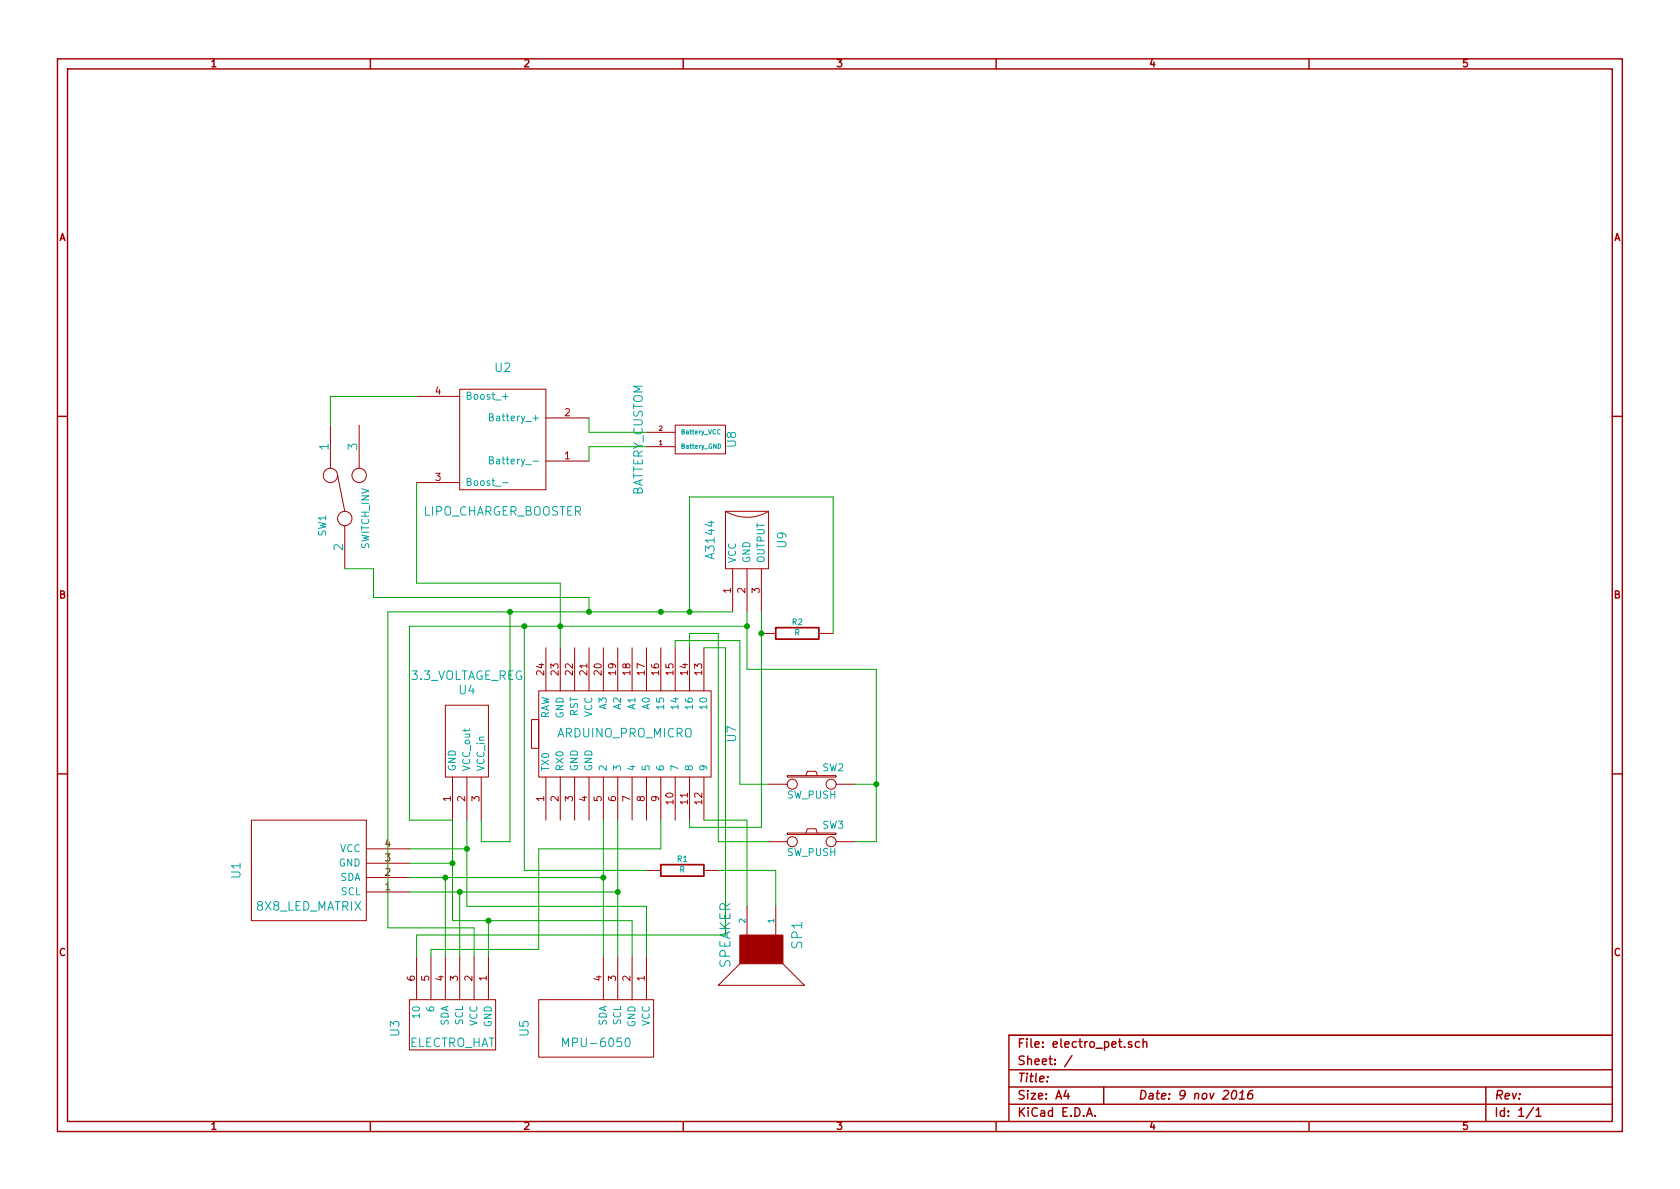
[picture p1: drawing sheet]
<svg xmlns="http://www.w3.org/2000/svg" width="297mm" height="210mm" viewBox="0 0 297 210" stroke-linecap="round" stroke-linejoin="round" font-family="sans-serif">
<g fill="none" stroke="#a00000" stroke-width=".25">
<path d="M10.2 10.4h276.6v189.7h-276.6zM11.9 12.2h273.2v186.1h-273.2zM65.5 10.4v1.8M120.8 10.4v1.8M176.1 10.4v1.8M231.4 10.4v1.8M10.2 73.6h1.7M285.1 73.6h1.7M10.2 136.8h1.7M285.1 136.8h1.7M65.5 198.3v1.8M120.8 198.3v1.8"/>
<path d="M176.1 198.3v1.8M178.4 189.2h106.7M178.4 195.3h106.7M178.4 192.2h106.7M185.2 190.4v.1M188.5 192.8l-.4 1h1M188.8 193.3v1.1M189.5 186.7l-1.3 1.9M192.1 197.4l.5-1.5 .5 1.5M192.3 197h.7M193.6 197.3v.1M195.1 192.2v3.1"/>
<path d="M200.1 184.3l-.4-.1-.2 .2 .1 .2 .5 .2v.3h-.6M201.5 184.3a.48 .48 0 0 0-.7 0v.8l.2 .1 .5-.1M202.1 184.3h.1a.36 .36 0 0 1 .6 .1v.8M202.1 183.7v1.5M218 193l.3-.2a.88 .88 0 0 1-.3 1.6l-.2-.3a1.19 1.19 0 0 1 .2-1.1zM219.1 194.4h.9M219.2 193.3l.5-.5-.1 1.6M221.5 192.8a.72 .72 0 0 0-.9 .7v.6l.3 .3 .5-.2 .1-.6a.49 .49 0 0 0-.9 .1M231.4 198.3v1.8M262.7 192.2v6.1M271.1 195.8l-1.3 2M271.6 196.3l.4-.4v1.5"/>
<path d="M271.6 197.4h.9M285.1 183.1h-106.7v15.2"/>
</g>
<path d="M137.2 111h7.6v2h-7.6zM116.8 152.9h7.7v2h-7.7z" fill="none" stroke="#a00000" stroke-width=".3"/>
<g fill="none" stroke="#a00000" stroke-width=".18">
<path d="M58.4 75.2v7.6M63.5 75.2v7.6M73.7 70.1h7.6M81.3 68.8h15.2v17.8h-15.2zM96.5 73.9h7.6M114.3 79h5.1M114.3 76.4h5.1M119.4 75.2h8.9v5.1h-8.9zM59.7 84.1l1.3 6.3M61 93v7.6M73.7 85.3h7.6M96.5 81.5h7.6"/>
<path d="M128.3 90.4v10.2h7.6v-10.2M128.3 90.4h7.6M128.3 90.4a7.4 7.4 0 0 0 7.6 0M96.5 114.5v7.7M99.1 114.5v7.7M101.6 114.5v7.7M104.1 114.5v7.7M106.7 114.5v7.7M109.2 114.5v7.7M111.8 114.5v7.7M114.3 114.5v7.7M116.8 114.5v7.7"/>
<path d="M119.4 114.5v7.7M121.9 114.5v7.7M124.5 114.5v7.7M129.5 100.6v7.6M132.1 100.6v7.6M134.6 112h2.6M134.6 100.6v7.6M144.8 112h2.5M78.7 124.7h7.7v12.7h-7.7zM80 137.4v7.6M82.5 137.4v7.6M85.1 137.4v7.6"/>
<path d="M94 127.2h1.2v5.1h-1.2zM95.2 122.2h30.5v15.2h-30.5zM96.5 137.4v7.6M99.1 137.4v7.6M101.6 137.4v7.6M104.1 137.4v7.6M106.7 137.4v7.6M109.2 137.4v7.6M111.8 137.4v7.6M114.3 137.4v7.6M116.8 137.4v7.6M119.4 137.4v7.6"/>
<path d="M121.9 137.4v7.6M124.5 137.4v7.6M135.9 138.7h3.3M139.2 137.2h8.6v.2h-8.6zM142.5 137.2l.2-.8h1.6l.2 .8M147.8 138.7h3.3M44.4 145h20.4v17.8h-20.4zM64.8 157.7h7.6M64.8 155.2h7.6M64.8 152.6h7.6M64.8 150.1h7.6M114.3 153.9h2.5"/>
<path d="M124.5 153.9h2.5M135.9 148.8h3.3M139.2 147.3h8.6v.3h-8.6zM142.5 147.3l.2-.7h1.6l.2 .7M147.8 148.8h3.3M72.4 176.8h15.2v8.9h-15.2zM73.7 169.2v7.6M76.2 169.2v7.6M78.7 169.2v7.6M81.3 169.2v7.6M83.8 169.2v7.6M86.4 169.2v7.6"/>
<path d="M95.2 176.8h20.4v10.1h-20.4zM106.7 169.2v7.6M109.2 169.2v7.6M111.8 169.2v7.6M114.3 169.2v7.6M130.8 170.4l-3.8 3.8h15.2l-3.8-3.8M132.1 160.3v5M137.2 160.3v5"/>
<circle cx="58.4" cy="84.1" r="1.27"/>
<circle cx="61" cy="91.7" r="1.27"/>
<circle cx="63.5" cy="84.1" r="1.27"/>
<circle cx="140.1" cy="138.7" r=".89"/>
<circle cx="146.9" cy="138.7" r=".89"/>
<circle cx="140.1" cy="148.8" r=".89"/>
<circle cx="146.9" cy="148.8" r=".89"/>
</g>
<path d="M86.5 73.8l.6-.1 .1-.2-.1-.2-.6-.2v1.3h.5l.2-.1v-.3l-.2-.2M88.9 70.1h.9M127 78.5a.4 .4 0 0 1 .4 .4 .4 .4 0 0 1-.4 .4zM127.3 76a.35 .35 0 0 0-.5 .4 .35 .35 0 0 0 .5 .3M86.5 81.4l.6-.1 .1-.2-.1-.2-.6-.1v1.2h.5l.2-.1v-.3l-.2-.2M88.9 85.4h.9M99.5 185.1v-1.5l.5 1.1 .5-1.1v1.5M110.7 183.7l.2-.1a.86 .86 0 0 1 .5 .7 .86 .86 0 0 1-.4 .8 .81 .81 0 0 1-.3-1.4z" fill="none" stroke="#00a0a0" stroke-width=".18"/>
<path d="M130.8 165.3h7.6v5.1h-7.6z" fill="#a00000" stroke="#a00000" stroke-width=".18"/>
<g fill="none" stroke="#00a000" stroke-width=".18">
<path d="M73.7 70.1h-15.3v5.1M104.1 73.9v2.5h10.2M114.3 79h-10.2v2.5M73.7 85.3v17.8h25.4v11.4M61 100.6h5v5.1h38.1v2.5M90.2 108.2v40.6h-5.1v-3.8M92.7 110.7v43.2h21.6M119.4 114.5v-1.2h11.4v25.4h5.1M121.9 108.2v-20.3h25.4v24.1M121.9 114.5v-2.5h5.1v36.8h8.9M124.5 114.5h3.8v50.8h-54.6v3.9M129.5 108.2h-60.9v55.9h15.2v5.1"/>
<path d="M132.1 108.2v10.2h22.8v30.4h-3.8M132.1 110.7h-59.7v34.3h7.6v17.8h31.8v6.4M134.6 108.2v38.1h-12.7v-1.3M151.1 138.7h3.8M72.4 152.6h7.6M72.4 150.1h10.1M72.4 155.2h34.3M72.4 157.7h36.8M78.7 155.2v14M81.3 157.7v11.5M82.5 145v15.3h31.8v8.9M106.7 145v24.2"/>
<path d="M109.2 145v24.2M116.8 145v5.1h-21.6v17.8h-19v1.3M124.5 145h7.6v15.3M127 153.9h10.2v6.4M86.4 162.8v6.4"/>
</g>
<g fill="#00a000" stroke="#00a000" stroke-width=".25">
<circle cx="121.9" cy="108.2" r=".41"/>
<circle cx="134.6" cy="112" r=".41"/>
<circle cx="99.1" cy="110.7" r=".41"/>
<circle cx="92.7" cy="110.7" r=".41"/>
<circle cx="90.2" cy="108.2" r=".41"/>
<circle cx="80" cy="152.6" r=".41"/>
<circle cx="82.5" cy="150.1" r=".41"/>
<circle cx="106.7" cy="155.2" r=".41"/>
<circle cx="109.2" cy="157.7" r=".41"/>
<circle cx="86.4" cy="162.8" r=".41"/>
<circle cx="104.1" cy="108.2" r=".41"/>
<circle cx="116.8" cy="108.2" r=".41"/>
<circle cx="154.9" cy="138.7" r=".41"/>
<circle cx="132.1" cy="110.7" r=".41"/>
<circle cx="81.3" cy="157.7" r=".41"/>
<circle cx="78.7" cy="155.2" r=".41"/>
</g>
<g font-size="2.5" fill="#00a0a0">
<text x="141.9" y="167.7" transform="rotate(-90 141.9 167.7)">SP1</text>
<text x="129.2" y="171.3" transform="rotate(-90 129.2 171.3)">SPEAKER</text>
</g>
<g font-size="2.1" fill="#00a0a0">
<text x="87.6" y="65.9">U2</text>
<text x="58.2" y="79.6" transform="rotate(-90 58.2 79.6)">1</text>
<text x="63.2" y="79.6" transform="rotate(-90 63.2 79.6)">3</text>
<text x="130.2" y="79.1" transform="rotate(-90 130.2 79.1)">U8</text>
<text x="113.7" y="87.9" transform="rotate(-90 113.7 87.9)">BATTERY_CUSTOM</text>
<text x="74.6" y="91.3">LIPO_CHARGER_BOOSTER</text>
<text x="60.7" y="97.4" transform="rotate(-90 60.7 97.4)">2</text>
<text x="126.4" y="98.6" transform="rotate(-90 126.4 98.6)">A3144</text>
<text x="139.1" y="96.8" transform="rotate(-90 139.1 96.8)">U9</text>
<text x="72.5" y="120.3">3.3_VOLTAGE_REG</text>
<text x="81.2" y="122.9">U4</text>
<text x="98.5" y="130.5">ARDUINO_PRO_MICRO</text>
<text x="130.2" y="131.1" transform="rotate(-90 130.2 131.1)">U7</text>
<text x="42.6" y="155.3" transform="rotate(-90 42.6 155.3)">U1</text>
<text x="45.4" y="161.1">8X8_LED_MATRIX</text>
<text x="70.7" y="183.2" transform="rotate(-90 70.7 183.2)">U3</text>
<text x="72.2" y="185.2">ELECTRO_HAT</text>
<text x="93.5" y="183.2" transform="rotate(-90 93.5 183.2)">U5</text>
<text x="100.4" y="185.2">MPU-6050</text>
</g>
<g font-size="2.1" fill="#a00000">
<text x="179.9" y="185.4">File: electro_pet.sch</text>
<text x="179.9" y="191.5">Title:</text>
<text x="179.9" y="188.4">Sheet: /</text>
<text x="179.9" y="197.6">KiCad E.D.A.</text>
<text x="179.9" y="194.5">Size: A4</text>
<text x="201.2" y="194.5">Date: 9 nov 2016</text>
<text x="264.2" y="194.5">Rev:</text>
<text x="264.2" y="197.6">Id: 1/1</text>
</g>
<g font-size="1.8" fill="#a00000">
<text x="37.3" y="11.9">1</text>
<text x="92.7" y="11.9">2</text>
<text x="148" y="11.9">3</text>
<text x="203.3" y="11.9">4</text>
<text x="258.6" y="11.9">5</text>
<text x="10.4" y="42.7">A</text>
<text x="285.3" y="42.7">A</text>
<text x="77" y="69.8">4</text>
<text x="99.8" y="73.7">2</text>
<text x="99.8" y="81.3">1</text>
<text x="77" y="85.1">3</text>
<text x="10.4" y="105.9">B</text>
<text x="129.3" y="104.9" transform="rotate(-90 129.3 104.9)">1</text>
<text x="131.8" y="104.9" transform="rotate(-90 131.8 104.9)">2</text>
<text x="134.4" y="104.9" transform="rotate(-90 134.4 104.9)">3</text>
<text x="285.3" y="105.9">B</text>
<text x="96.3" y="119.3" transform="rotate(-90 96.3 119.3)">24</text>
<text x="98.8" y="119.3" transform="rotate(-90 98.8 119.3)">23</text>
<text x="101.3" y="119.3" transform="rotate(-90 101.3 119.3)">22</text>
<text x="103.9" y="119.3" transform="rotate(-90 103.9 119.3)">21</text>
<text x="106.4" y="119.3" transform="rotate(-90 106.4 119.3)">20</text>
<text x="109" y="119.3" transform="rotate(-90 109 119.3)">19</text>
<text x="111.5" y="119.3" transform="rotate(-90 111.5 119.3)">18</text>
<text x="114" y="119.3" transform="rotate(-90 114 119.3)">17</text>
<text x="116.6" y="119.3" transform="rotate(-90 116.6 119.3)">16</text>
<text x="119.1" y="119.3" transform="rotate(-90 119.1 119.3)">15</text>
<text x="121.7" y="119.3" transform="rotate(-90 121.7 119.3)">14</text>
<text x="124.2" y="119.3" transform="rotate(-90 124.2 119.3)">13</text>
<text x="79.8" y="141.7" transform="rotate(-90 79.8 141.7)">1</text>
<text x="82.3" y="141.7" transform="rotate(-90 82.3 141.7)">2</text>
<text x="84.8" y="141.7" transform="rotate(-90 84.8 141.7)">3</text>
<text x="96.3" y="141.7" transform="rotate(-90 96.3 141.7)">1</text>
<text x="98.8" y="141.7" transform="rotate(-90 98.8 141.7)">2</text>
<text x="101.3" y="141.7" transform="rotate(-90 101.3 141.7)">3</text>
<text x="103.9" y="141.7" transform="rotate(-90 103.9 141.7)">4</text>
<text x="106.4" y="141.7" transform="rotate(-90 106.4 141.7)">5</text>
<text x="109" y="141.7" transform="rotate(-90 109 141.7)">6</text>
<text x="111.5" y="141.7" transform="rotate(-90 111.5 141.7)">7</text>
<text x="114" y="141.7" transform="rotate(-90 114 141.7)">8</text>
<text x="116.6" y="141.7" transform="rotate(-90 116.6 141.7)">9</text>
<text x="119.1" y="142.2" transform="rotate(-90 119.1 142.2)">10</text>
<text x="121.7" y="142.2" transform="rotate(-90 121.7 142.2)">11</text>
<text x="124.2" y="142.2" transform="rotate(-90 124.2 142.2)">12</text>
<text x="68.1" y="149.9">4</text>
<text x="68.1" y="154.9">2</text>
<text x="68.1" y="152.4">3</text>
<text x="68.1" y="157.5">1</text>
<text x="10.4" y="169.1">C</text>
<text x="73.4" y="173.5" transform="rotate(-90 73.4 173.5)">6</text>
<text x="75.9" y="173.5" transform="rotate(-90 75.9 173.5)">5</text>
<text x="78.5" y="173.5" transform="rotate(-90 78.5 173.5)">4</text>
<text x="81" y="173.5" transform="rotate(-90 81 173.5)">3</text>
<text x="83.6" y="173.5" transform="rotate(-90 83.6 173.5)">2</text>
<text x="86.1" y="173.5" transform="rotate(-90 86.1 173.5)">1</text>
<text x="106.4" y="173.5" transform="rotate(-90 106.4 173.5)">4</text>
<text x="109" y="173.5" transform="rotate(-90 109 173.5)">3</text>
<text x="111.5" y="173.5" transform="rotate(-90 111.5 173.5)">2</text>
<text x="114" y="173.5" transform="rotate(-90 114 173.5)">1</text>
<text x="285.3" y="169.1">C</text>
<text x="37.3" y="199.8">1</text>
<text x="92.7" y="199.8">2</text>
<text x="148" y="199.8">3</text>
<text x="203.3" y="199.8">4</text>
<text x="258.6" y="199.8">5</text>
</g>
<g font-size="1.8" fill="#00a0a0">
<text x="82.3" y="70.7">Boost_+</text>
<text x="87.4" y="74.5">Battery_+</text>
<text x="87.8" y="82.2">Battery_-</text>
<text x="82.3" y="86">Boost_-</text>
<text x="57.7" y="94.8" transform="rotate(-90 57.7 94.8)">SW1</text>
<text x="65.3" y="97.1" transform="rotate(-90 65.3 97.1)">SWITCH_INV</text>
<text x="130.2" y="99.6" transform="rotate(-90 130.2 99.6)">VCC</text>
<text x="132.7" y="99.6" transform="rotate(-90 132.7 99.6)">GND</text>
<text x="135.3" y="99.6" transform="rotate(-90 135.3 99.6)">OUTPUT</text>
<text x="107.3" y="125.4" transform="rotate(-90 107.3 125.4)">A3</text>
<text x="109.9" y="125.4" transform="rotate(-90 109.9 125.4)">A2</text>
<text x="112.4" y="125.4" transform="rotate(-90 112.4 125.4)">A1</text>
<text x="114.9" y="125.4" transform="rotate(-90 114.9 125.4)">A0</text>
<text x="117.5" y="125.1" transform="rotate(-90 117.5 125.1)">15</text>
<text x="120" y="125.1" transform="rotate(-90 120 125.1)">14</text>
<text x="122.6" y="125.1" transform="rotate(-90 122.6 125.1)">16</text>
<text x="125.1" y="125.1" transform="rotate(-90 125.1 125.1)">10</text>
<text x="97.2" y="127.4" transform="rotate(-90 97.2 127.4)">RAW</text>
<text x="99.7" y="127.1" transform="rotate(-90 99.7 127.1)">GND</text>
<text x="102.2" y="126.7" transform="rotate(-90 102.2 126.7)">RST</text>
<text x="104.8" y="126.9" transform="rotate(-90 104.8 126.9)">VCC</text>
<text x="80.6" y="136.4" transform="rotate(-90 80.6 136.4)">GND</text>
<text x="83.2" y="136.4" transform="rotate(-90 83.2 136.4)">VCC_out</text>
<text x="85.7" y="136.4" transform="rotate(-90 85.7 136.4)">VCC_in</text>
<text x="97.2" y="136.4" transform="rotate(-90 97.2 136.4)">TX0</text>
<text x="99.7" y="136.4" transform="rotate(-90 99.7 136.4)">RX0</text>
<text x="102.2" y="136.4" transform="rotate(-90 102.2 136.4)">GND</text>
<text x="104.8" y="136.4" transform="rotate(-90 104.8 136.4)">GND</text>
<text x="107.3" y="136.4" transform="rotate(-90 107.3 136.4)">2</text>
<text x="109.9" y="136.4" transform="rotate(-90 109.9 136.4)">3</text>
<text x="112.4" y="136.4" transform="rotate(-90 112.4 136.4)">4</text>
<text x="114.9" y="136.4" transform="rotate(-90 114.9 136.4)">5</text>
<text x="117.5" y="136.4" transform="rotate(-90 117.5 136.4)">6</text>
<text x="120" y="136.4" transform="rotate(-90 120 136.4)">7</text>
<text x="122.6" y="136.4" transform="rotate(-90 122.6 136.4)">8</text>
<text x="125.1" y="136.4" transform="rotate(-90 125.1 136.4)">9</text>
<text x="145.4" y="136.4">SW2</text>
<text x="139.1" y="141.3">SW_PUSH</text>
<text x="145.4" y="146.6">SW3</text>
<text x="59.8" y="153.3">GND</text>
<text x="60" y="155.8">SDA</text>
<text x="60" y="150.7">VCC</text>
<text x="139.1" y="151.4">SW_PUSH</text>
<text x="60.2" y="158.4">SCL</text>
<text x="74.3" y="179.8" transform="rotate(-90 74.3 179.8)">10</text>
<text x="76.8" y="178.8" transform="rotate(-90 76.8 178.8)">6</text>
<text x="79.4" y="181.5" transform="rotate(-90 79.4 181.5)">SDA</text>
<text x="81.9" y="181.3" transform="rotate(-90 81.9 181.3)">SCL</text>
<text x="84.5" y="181.5" transform="rotate(-90 84.5 181.5)">VCC</text>
<text x="87" y="181.7" transform="rotate(-90 87 181.7)">GND</text>
<text x="107.3" y="181.5" transform="rotate(-90 107.3 181.5)">SDA</text>
<text x="109.9" y="181.3" transform="rotate(-90 109.9 181.3)">SCL</text>
<text x="112.4" y="181.7" transform="rotate(-90 112.4 181.7)">GND</text>
<text x="114.9" y="181.5" transform="rotate(-90 114.9 181.5)">VCC</text>
</g>
<g font-size="1.4" fill="#00a0a0">
<text x="140.1" y="110.6">R2</text>
<text x="140.4" y="112.4">R</text>
<text x="119.8" y="152.5">R1</text>
<text x="120.1" y="154.3">R</text>
<text x="131.8" y="163.2" transform="rotate(-90 131.8 163.2)">2</text>
<text x="136.9" y="163.2" transform="rotate(-90 136.9 163.2)">1</text>
</g>
<g font-size="1.1" fill="#a00000">
<text x="116.5" y="76.2">2</text>
<text x="116.5" y="78.7">1</text>
</g>
<g font-size="1.1" fill="#00a0a0">
<text x="120.4" y="76.8">Battery_VCC</text>
<text x="120.4" y="79.4">Battery_GND</text>
</g>
</svg>
